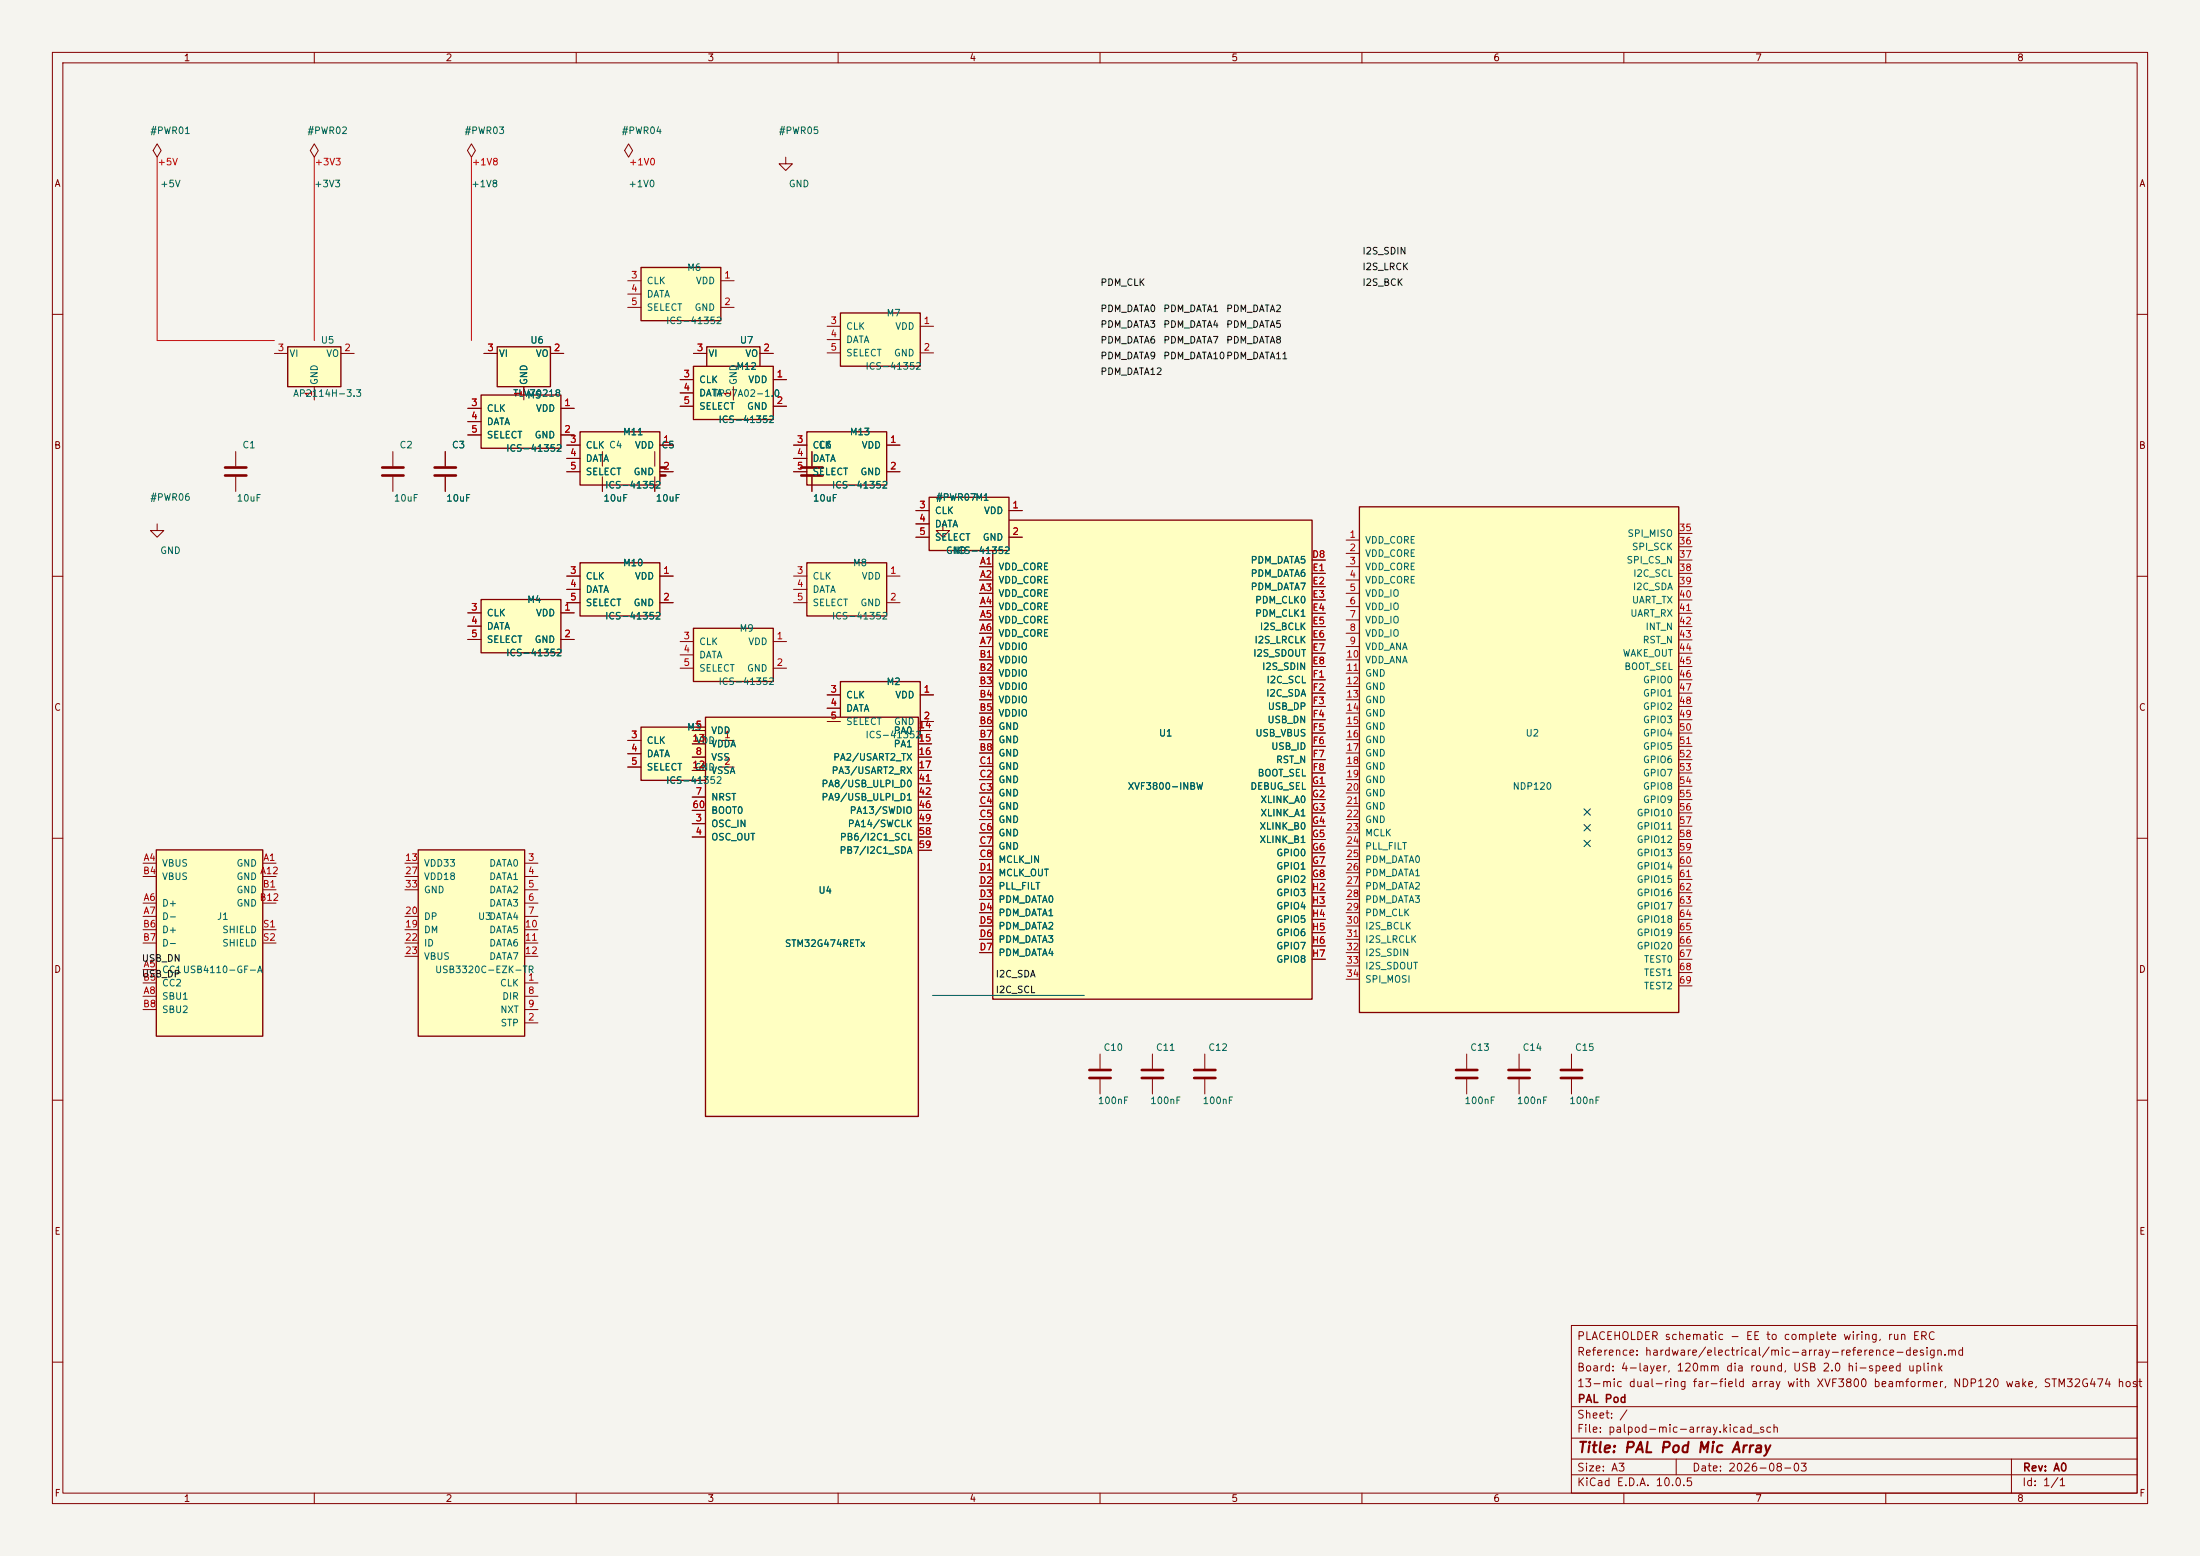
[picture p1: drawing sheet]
<svg xmlns="http://www.w3.org/2000/svg" width="420mm" height="297mm" viewBox="0 0 420 297" stroke-linecap="round" stroke-linejoin="round" font-family="sans-serif">
<path d="M0 0h420v297h-420z" fill="#f5f4ef" stroke="#f5f4ef" stroke-width=".19"/>
<g fill="none" stroke="#840000" stroke-width=".19">
<path d="M10 10h400v277h-400zM12 12h396v273h-396zM60 10v2M110 10v2M160 10v2M210 10v2M260 10v2M310 10v2M360 10v2M10 60h2M408 60h2M10 110h2"/>
<path d="M408 110h2M10 160h2M408 160h2M10 210h2M408 210h2M300 253h108v32h-108zM10 260h2M300 278.5h108M300 274.5h108M300 268.5h108M320 278.5v3M384 278.5v6.5"/>
<path d="M408 260h2M60 285v2M110 285v2M160 285v2M210 285v2M260 285v2M300 281.5h108M310 285v2M360 285v2"/>
</g>
<path d="M160.4 130.1h15.3v10.2h-15.3z" fill="#ffffc2"/>
<path d="M160.4 130.1h15.3v10.2h-15.3z" fill="none" stroke="#840000" stroke-width=".25"/>
<path d="M30 27.5l.8 1.2-.8 1.3-.8-1.3zM60 27.5l.8 1.2-.8 1.3-.8-1.3zM125 86.2v2.8M125 91v2.8M157.9 132.6h2.5M157.9 137.7h2.5M157.9 135.2h2.5M175.7 132.6h2.5M175.7 137.7h2.5" fill="none" stroke="#840000" stroke-width=".19"/>
<path d="M123 89.2h4M123 90.8h4" fill="none" stroke="#840000" stroke-width=".51"/>
<path d="M134.9 66.2h10.2v7.6h-10.2z" fill="#ffffc2"/>
<path d="M134.9 66.2h10.2v7.6h-10.2z" fill="none" stroke="#840000" stroke-width=".25"/>
<path d="M132.4 67.5h2.5M140 73.8v2.6M145.1 67.5h2.5" fill="none" stroke="#840000" stroke-width=".19"/>
<path d="M259.5 96.7h61v96.6h-61z" fill="#ffffc2"/>
<path d="M259.5 96.7h61v96.6h-61z" fill="none" stroke="#840000" stroke-width=".25"/>
<g fill="none" stroke="#840000" stroke-width=".19">
<path d="M115 86.2v2.8M115 91v2.8M257 103.1h2.5M257 105.6h2.5M257 108.2h2.5M257 110.7h2.5M257 113.3h2.5M257 115.8h2.5M257 118.3h2.5M320.5 101.8h2.5M320.5 104.4h2.5M320.5 106.9h2.5"/>
<path d="M320.5 109.4h2.5M320.5 112h2.5M320.5 114.5h2.5M320.5 117.1h2.5M320.5 119.6h2.5M257 120.9h2.5M257 123.4h2.5M257 126h2.5M257 128.5h2.5M257 131h2.5M257 133.6h2.5M257 136.1h2.5"/>
<path d="M257 138.6h2.5M320.5 122.1h2.5M320.5 124.7h2.5M320.5 127.2h2.5M320.5 129.8h2.5M320.5 132.3h2.5M320.5 134.8h2.5M320.5 137.4h2.5M320.5 139.9h2.5M257 141.2h2.5M257 143.7h2.5M257 146.3h2.5"/>
<path d="M257 148.8h2.5M257 151.3h2.5M257 153.9h2.5M257 156.4h2.5M257 159h2.5M320.5 142.5h2.5M320.5 145h2.5M320.5 147.5h2.5M320.5 150.1h2.5M320.5 152.6h2.5M320.5 155.2h2.5M320.5 157.7h2.5"/>
<path d="M257 161.5h2.5M257 164h2.5M257 166.6h2.5M257 169.1h2.5M257 171.7h2.5M257 174.2h2.5M257 176.7h2.5M257 179.3h2.5M320.5 160.2h2.5M320.5 162.8h2.5M320.5 165.3h2.5M320.5 167.9h2.5"/>
<path d="M320.5 170.4h2.5M320.5 172.9h2.5M320.5 175.5h2.5M320.5 178h2.5M257 181.8h2.5M257 184.4h2.5M257 186.9h2.5M320.5 180.6h2.5M320.5 183.1h2.5M320.5 185.6h2.5M320.5 188.2h2.5"/>
</g>
<path d="M113 89.2h4M113 90.8h4" fill="none" stroke="#840000" stroke-width=".51"/>
<path d="M110.7 82.4h15.3v10.2h-15.3z" fill="#ffffc2"/>
<path d="M110.7 82.4h15.3v10.2h-15.3z" fill="none" stroke="#840000" stroke-width=".25"/>
<path d="M108.2 85h2.5M108.2 90h2.5M108.2 87.5h2.5M126 85h2.5M126 90h2.5" fill="none" stroke="#840000" stroke-width=".19"/>
<path d="M122.4 51h15.2v10.2h-15.2z" fill="#ffffc2"/>
<path d="M122.4 51h15.2v10.2h-15.2z" fill="none" stroke="#840000" stroke-width=".25"/>
<path d="M90 27.5l.8 1.2-.8 1.3-.8-1.3zM120 27.5l.8 1.2-.8 1.3-.8-1.3zM150 30v1.3h1.3l-1.3 1.2-1.3-1.2h1.3M119.8 53.6h2.6M119.8 58.7h2.6M119.8 56.1h2.6M137.6 53.6h2.5M137.6 58.7h2.5" fill="none" stroke="#840000" stroke-width=".19"/>
<path d="M94.9 66.2h10.2v7.6h-10.2z" fill="#ffffc2"/>
<path d="M94.9 66.2h10.2v7.6h-10.2z" fill="none" stroke="#840000" stroke-width=".25"/>
<path d="M92.4 67.5h2.5M100 73.8v2.6M105.1 67.5h2.5" fill="none" stroke="#840000" stroke-width=".19"/>
<path d="M91.8 75.4h15.3v10.2h-15.3z" fill="#ffffc2"/>
<path d="M91.8 75.4h15.3v10.2h-15.3z" fill="none" stroke="#840000" stroke-width=".25"/>
<path d="M89.3 77.9h2.5M107.1 77.9h2.5M45 86.2v2.8M45 91v2.8M75 86.2v2.8M75 91v2.8M85 86.2v2.8M85 91v2.8M89.3 83h2.5M89.3 80.5h2.5M107.1 83h2.5M30 100v1.3h1.3l-1.3 1.2-1.3-1.2h1.3" fill="none" stroke="#840000" stroke-width=".19"/>
<path d="M43 89.2h4M43 90.8h4M73 89.2h4M73 90.8h4M83 89.2h4M83 90.8h4" fill="none" stroke="#840000" stroke-width=".51"/>
<path d="M54.9 66.2h10.2v7.6h-10.2z" fill="#ffffc2"/>
<path d="M54.9 66.2h10.2v7.6h-10.2z" fill="none" stroke="#840000" stroke-width=".25"/>
<path d="M52.4 67.5h2.5M60 73.8v2.6M65.1 67.5h2.5" fill="none" stroke="#840000" stroke-width=".19"/>
<path d="M91.8 114.4h15.3v10.2h-15.3z" fill="#ffffc2"/>
<path d="M91.8 114.4h15.3v10.2h-15.3z" fill="none" stroke="#840000" stroke-width=".25"/>
<path d="M89.3 117h2.5M89.3 119.5h2.5M107.1 117h2.5M89.3 122.1h2.5M107.1 122.1h2.5" fill="none" stroke="#840000" stroke-width=".19"/>
<path d="M132.4 119.9h15.2v10.2h-15.2z" fill="#ffffc2"/>
<path d="M132.4 119.9h15.2v10.2h-15.2z" fill="none" stroke="#840000" stroke-width=".25"/>
<path d="M129.8 122.5h2.6M129.8 127.5h2.6M129.8 125h2.6M147.6 122.5h2.6M147.6 127.5h2.6" fill="none" stroke="#840000" stroke-width=".19"/>
<path d="M122.4 138.8h15.2v10.1h-15.2z" fill="#ffffc2"/>
<path d="M122.4 138.8h15.2v10.1h-15.2z" fill="none" stroke="#840000" stroke-width=".25"/>
<path d="M119.8 141.3h2.6M119.8 146.4h2.6M119.8 143.9h2.6M137.6 141.3h2.5M137.6 146.4h2.5" fill="none" stroke="#840000" stroke-width=".19"/>
<path d="M110.7 107.4h15.3v10.2h-15.3z" fill="#ffffc2"/>
<path d="M110.7 107.4h15.3v10.2h-15.3z" fill="none" stroke="#840000" stroke-width=".25"/>
<path d="M108.2 110h2.5M108.2 115h2.5M108.2 112.5h2.5M126 110h2.5M126 115h2.5" fill="none" stroke="#840000" stroke-width=".19"/>
<path d="M29.8 162.2h20.4v35.6h-20.4z" fill="#ffffc2"/>
<path d="M29.8 162.2h20.4v35.6h-20.4z" fill="none" stroke="#840000" stroke-width=".25"/>
<g fill="none" stroke="#840000" stroke-width=".19">
<path d="M27.3 164.8h2.5M27.3 172.4h2.5M27.3 174.9h2.5M27.3 167.3h2.5M27.3 177.5h2.5M27.3 180h2.5M50.2 164.8h2.5M50.2 172.4h2.5M50.2 167.3h2.5M50.2 169.8h2.5M50.2 177.5h2.5M50.2 180h2.5"/>
<path d="M27.3 185.1h2.5M27.3 190.2h2.5M27.3 187.6h2.5M27.3 192.7h2.5"/>
</g>
<path d="M79.8 162.2h20.4v35.6h-20.4z" fill="#ffffc2"/>
<path d="M79.8 162.2h20.4v35.6h-20.4z" fill="none" stroke="#840000" stroke-width=".25"/>
<g fill="none" stroke="#840000" stroke-width=".19">
<path d="M77.3 164.8h2.5M77.3 167.3h2.5M77.3 169.8h2.5M77.3 174.9h2.5M77.3 177.5h2.5M77.3 180h2.5M100.2 164.8h2.5M100.2 167.3h2.5M100.2 169.8h2.5M100.2 172.4h2.5M100.2 174.9h2.5M100.2 177.5h2.5"/>
<path d="M100.2 180h2.5M77.3 182.5h2.5M100.2 187.6h2.5M100.2 195.2h2.5M100.2 190.2h2.5M100.2 192.7h2.5M100.2 182.5h2.5"/>
</g>
<path d="M189.5 99.3h61v91.4h-61z" fill="#ffffc2"/>
<path d="M189.5 99.3h61v91.4h-61z" fill="none" stroke="#840000" stroke-width=".25"/>
<g fill="none" stroke="#840000" stroke-width=".19">
<path d="M187 108.2h2.5M187 110.7h2.5M187 113.3h2.5M187 115.8h2.5M187 118.3h2.5M250.5 106.9h2.5M250.5 109.4h2.5M250.5 112h2.5M250.5 114.5h2.5M250.5 117.1h2.5M250.5 119.6h2.5M187 120.9h2.5"/>
<path d="M187 123.4h2.5M187 126h2.5M187 128.5h2.5M187 131h2.5M187 133.6h2.5M187 136.1h2.5M187 138.6h2.5M250.5 122.1h2.5M250.5 124.7h2.5M250.5 127.2h2.5M250.5 129.8h2.5M250.5 132.3h2.5"/>
<path d="M250.5 134.8h2.5M250.5 137.4h2.5M250.5 139.9h2.5M187 141.2h2.5M187 143.7h2.5M187 146.3h2.5M187 148.8h2.5M187 151.3h2.5M187 153.9h2.5M187 156.4h2.5M187 159h2.5M250.5 142.5h2.5"/>
<path d="M250.5 145h2.5M250.5 147.5h2.5M250.5 150.1h2.5M250.5 152.6h2.5M250.5 155.2h2.5M250.5 157.7h2.5M187 161.5h2.5M187 164h2.5M187 166.6h2.5M187 169.1h2.5M187 171.7h2.5M187 174.2h2.5"/>
<path d="M187 176.7h2.5M187 179.3h2.5M250.5 160.2h2.5M250.5 162.8h2.5M250.5 165.3h2.5M250.5 167.9h2.5M250.5 170.4h2.5M250.5 172.9h2.5M250.5 175.5h2.5M250.5 178h2.5M187 181.8h2.5M250.5 180.6h2.5"/>
<path d="M250.5 183.1h2.5M210 201.2v2.8M210 206v2.8M220 201.2v2.8M220 206v2.8M230 201.2v2.8M230 206v2.8"/>
</g>
<path d="M208 204.2h4M208 205.8h4M218 204.2h4M218 205.8h4M228 204.2h4M228 205.8h4" fill="none" stroke="#840000" stroke-width=".51"/>
<path d="M134.7 136.9h40.6v76.2h-40.6z" fill="#ffffc2"/>
<path d="M134.7 136.9h40.6v76.2h-40.6z" fill="none" stroke="#840000" stroke-width=".25"/>
<g fill="none" stroke="#840000" stroke-width=".19">
<path d="M132.1 139.4h2.6M175.3 139.4h2.6M132.1 157.2h2.6M132.1 159.8h2.6M132.1 152.1h2.6M132.1 144.5h2.6M132.1 147.1h2.6M132.1 142h2.6M132.1 154.7h2.6M175.3 157.2h2.6M175.3 159.8h2.6M175.3 152.1h2.6"/>
<path d="M175.3 144.5h2.6M175.3 147.1h2.6M175.3 142h2.6M175.3 149.6h2.6M175.3 154.7h2.6M175.3 162.3h2.6"/>
</g>
<path d="M177.4 94.9h15.2v10.2h-15.2z" fill="#ffffc2"/>
<path d="M177.4 94.9h15.2v10.2h-15.2z" fill="none" stroke="#840000" stroke-width=".25"/>
<path d="M174.8 97.5h2.6M192.6 97.5h2.6M174.8 102.5h2.6M174.8 100h2.6M192.6 102.5h2.6" fill="none" stroke="#840000" stroke-width=".19"/>
<path d="M154 82.4h15.3v10.2h-15.3z" fill="#ffffc2"/>
<path d="M154 82.4h15.3v10.2h-15.3z" fill="none" stroke="#840000" stroke-width=".25"/>
<path d="M151.5 85h2.5M151.5 90h2.5M151.5 87.5h2.5M155 86.2v2.8M155 91v2.8M169.3 85h2.5M169.3 90h2.5" fill="none" stroke="#840000" stroke-width=".19"/>
<path d="M153 89.2h4M153 90.8h4" fill="none" stroke="#840000" stroke-width=".51"/>
<path d="M160.4 59.7h15.3v10.2h-15.3z" fill="#ffffc2"/>
<path d="M160.4 59.7h15.3v10.2h-15.3z" fill="none" stroke="#840000" stroke-width=".25"/>
<path d="M157.9 62.3h2.5M157.9 67.4h2.5M157.9 64.8h2.5M175.7 62.3h2.5M175.7 67.4h2.5" fill="none" stroke="#840000" stroke-width=".19"/>
<path d="M154 107.4h15.3v10.2h-15.3z" fill="#ffffc2"/>
<path d="M154 107.4h15.3v10.2h-15.3z" fill="none" stroke="#840000" stroke-width=".25"/>
<path d="M151.5 110h2.5M151.5 115h2.5M151.5 112.5h2.5M169.3 110h2.5M169.3 115h2.5M180 100v1.3h1.3l-1.3 1.2-1.3-1.2h1.3M280 201.2v2.8M280 206v2.8M290 201.2v2.8M290 206v2.8M300 201.2v2.8M300 206v2.8" fill="none" stroke="#840000" stroke-width=".19"/>
<path d="M278 204.2h4M278 205.8h4M288 204.2h4M288 205.8h4M298 204.2h4M298 205.8h4" fill="none" stroke="#840000" stroke-width=".51"/>
<path d="M132.4 69.9h15.2v10.2h-15.2z" fill="#ffffc2"/>
<path d="M132.4 69.9h15.2v10.2h-15.2z" fill="none" stroke="#840000" stroke-width=".25"/>
<g fill="none" stroke="#840000" stroke-width=".19">
<path d="M89.3 77.9h2.5M92.4 67.5h2.5M100 73.8v2.6M105.1 67.5h2.5M107.1 77.9h2.5M129.8 72.5h2.6M129.8 77.5h2.6M129.8 75h2.6M132.4 67.5h2.5M140 73.8v2.6M145.1 67.5h2.5M147.6 72.5h2.6"/>
<path d="M147.6 77.5h2.6M85 86.2v2.8M85 91v2.8M89.3 83h2.5M89.3 80.5h2.5M107.1 83h2.5M108.2 85h2.5M108.2 90h2.5M108.2 87.5h2.5M115 86.2v2.8M115 91v2.8M125 86.2v2.8"/>
<path d="M125 91v2.8M126 85h2.5M126 90h2.5M151.5 85h2.5M151.5 90h2.5M151.5 87.5h2.5M155 86.2v2.8M155 91v2.8M169.3 85h2.5M169.3 90h2.5M174.8 97.5h2.6M192.6 97.5h2.6"/>
<path d="M89.3 117h2.5M89.3 119.5h2.5M107.1 117h2.5M108.2 110h2.5M108.2 115h2.5M108.2 112.5h2.5M126 110h2.5M126 115h2.5M174.8 102.5h2.6M174.8 100h2.6M187 108.2h2.5M187 110.7h2.5"/>
<path d="M187 113.3h2.5M187 115.8h2.5M187 118.3h2.5M192.6 102.5h2.6M250.5 106.9h2.5M250.5 109.4h2.5M250.5 112h2.5M250.5 114.5h2.5M250.5 117.1h2.5M250.5 119.6h2.5M89.3 122.1h2.5M107.1 122.1h2.5"/>
<path d="M132.1 139.4h2.6M157.9 132.6h2.5M157.9 137.7h2.5M157.9 135.2h2.5M175.3 139.4h2.6M175.7 132.6h2.5M175.7 137.7h2.5M187 120.9h2.5M187 123.4h2.5M187 126h2.5M187 128.5h2.5M187 131h2.5"/>
<path d="M187 133.6h2.5M187 136.1h2.5M187 138.6h2.5M250.5 122.1h2.5M250.5 124.7h2.5M250.5 127.2h2.5M250.5 129.8h2.5M250.5 132.3h2.5M250.5 134.8h2.5M250.5 137.4h2.5M250.5 139.9h2.5M119.8 141.3h2.6"/>
<path d="M119.8 146.4h2.6M119.8 143.9h2.6M132.1 157.2h2.6M132.1 159.8h2.6M132.1 152.1h2.6M132.1 144.5h2.6M132.1 147.1h2.6M132.1 142h2.6M132.1 154.7h2.6M137.6 141.3h2.5M137.6 146.4h2.5M175.3 157.2h2.6"/>
<path d="M175.3 159.8h2.6M175.3 152.1h2.6M175.3 144.5h2.6M175.3 147.1h2.6M175.3 142h2.6M175.3 149.6h2.6M175.3 154.7h2.6M187 141.2h2.5M187 143.7h2.5M187 146.3h2.5M187 148.8h2.5M187 151.3h2.5"/>
<path d="M187 153.9h2.5M187 156.4h2.5M187 159h2.5M250.5 142.5h2.5M250.5 145h2.5M250.5 147.5h2.5M250.5 150.1h2.5M250.5 152.6h2.5M250.5 155.2h2.5M250.5 157.7h2.5M175.3 162.3h2.6M187 161.5h2.5"/>
<path d="M187 164h2.5M187 166.6h2.5M187 169.1h2.5M187 171.7h2.5M187 174.2h2.5M187 176.7h2.5M187 179.3h2.5M250.5 160.2h2.5M250.5 162.8h2.5M250.5 165.3h2.5M250.5 167.9h2.5M250.5 170.4h2.5"/>
<path d="M250.5 172.9h2.5M250.5 175.5h2.5M250.5 178h2.5M187 181.8h2.5M250.5 180.6h2.5M250.5 183.1h2.5"/>
</g>
<path d="M30 30v35h22.4M60 30v35M90 30v35" fill="none" stroke="#f00" stroke-width=".19"/>
<path d="M178 190h29" fill="none" stroke="#009600" stroke-width=".19"/>
<path d="M302.4 157.4l1.2 1.2M302.4 154.4l1.2 1.2M303.6 157.4l-1.2 1.2M303.6 154.4l-1.2 1.2M302.4 160.4l1.2 1.2M303.6 160.4l-1.2 1.2" fill="none" stroke="#000084" stroke-width=".19"/>
<text font-size="2" fill="#840000" x="301" y="277.8">Title: PAL Pod Mic Array</text>
<g font-size="1.5" fill="#840000">
<text x="300.9" y="256.1">PLACEHOLDER schematic - EE to complete wiring, run ERC</text>
<text x="300.9" y="262.1">Board: 4-layer, 120mm dia round, USB 2.0 hi-speed uplink</text>
<text x="300.9" y="259.1">Reference: hardware/electrical/mic-array-reference-design.md</text>
<text x="300.9" y="265.1">13-mic dual-ring far-field array with XVF3800 beamformer, NDP120 wake, STM32G474 host</text>
<text x="301" y="268.1">PAL Pod</text>
<text x="300.9" y="273.8">File: palpod-mic-array.kicad_sch</text>
<text x="300.9" y="271.1">Sheet: /</text>
<text x="300.9" y="281.2">Size: A3</text>
<text x="322.9" y="281.2">Date: 2026-08-03</text>
<text x="386" y="281.2">Rev: A0</text>
<text x="300.9" y="284">KiCad E.D.A. 10.0.5</text>
<text x="385.9" y="284">Id: 1/1</text>
</g>
<g font-size="1.3" fill="#840000">
<text x="35" y="12">1</text>
<text x="85" y="12">2</text>
<text x="135" y="12">3</text>
<text x="185" y="12">4</text>
<text x="235" y="12">5</text>
<text x="285" y="12">6</text>
<text x="335" y="12">7</text>
<text x="385" y="12">8</text>
<text x="10.3" y="36">A</text>
<text x="408.3" y="36">A</text>
<text x="10.2" y="86">B</text>
<text x="408.2" y="86">B</text>
<text x="10.2" y="136">C</text>
<text x="408.2" y="136">C</text>
<text x="10.2" y="186">D</text>
<text x="408.2" y="186">D</text>
<text x="10.3" y="236">E</text>
<text x="408.3" y="236">E</text>
<text x="10.3" y="286">F</text>
<text x="35" y="287">1</text>
<text x="85" y="287">2</text>
<text x="135" y="287">3</text>
<text x="185" y="287">4</text>
<text x="235" y="287">5</text>
<text x="285" y="287">6</text>
<text x="335" y="287">7</text>
<text x="385" y="287">8</text>
<text x="408.3" y="286">F</text>
</g>
<g font-size="1.3" fill="#006464">
<text x="28.6" y="25.9">#PWR01</text>
<text x="58.6" y="25.9">#PWR02</text>
<text x="88.6" y="25.9">#PWR03</text>
<text x="118.6" y="25.9">#PWR04</text>
<text x="148.6" y="25.9">#PWR05</text>
<text x="30.5" y="36">+5V</text>
<text x="59.9" y="36">+3V3</text>
<text x="89.9" y="36">+1V8</text>
<text x="119.9" y="36">+1V0</text>
<text x="150.5" y="36">GND</text>
<text x="131.1" y="52">M6</text>
<text x="123.4" y="54.6">CLK</text>
<text x="123.4" y="57.1">DATA</text>
<text x="123.4" y="59.6">SELECT</text>
<text x="132.5" y="59.6">GND</text>
<text x="132.7" y="54.6">VDD</text>
<text x="61.1" y="65.9">U5</text>
<text x="101.1" y="65.9">U6</text>
<text x="127.1" y="62.2">ICS-41352</text>
<text x="141.1" y="65.9">U7</text>
<text x="161.4" y="63.2">CLK</text>
<text x="161.4" y="65.8">DATA</text>
<text x="169.1" y="60.7">M7</text>
<text x="170.8" y="63.2">VDD</text>
<text x="55.1" y="68.4">VI</text>
<text x="62.2" y="68.4">VO</text>
<text x="95.1" y="68.4">VI</text>
<text x="102.2" y="68.4">VO</text>
<text x="135.1" y="68.4">VI</text>
<text x="140.5" y="70.9">M12</text>
<text x="142.2" y="68.4">VO</text>
<text x="161.4" y="68.3">SELECT</text>
<text x="165.1" y="70.9">ICS-41352</text>
<text x="170.6" y="68.3">GND</text>
<text x="55.9" y="76">AP2114H-3.3</text>
<text x="61" y="73.6" transform="rotate(-90 61 73.6)">GND</text>
<text x="97.8" y="76">TLV70218</text>
<text x="100.5" y="76.4">M5</text>
<text x="101" y="73.6" transform="rotate(-90 101 73.6)">GND</text>
<text x="133.4" y="73.4">CLK</text>
<text x="133.4" y="76">DATA</text>
<text x="136" y="76">TPS7A02-1.0</text>
<text x="141" y="73.6" transform="rotate(-90 141 73.6)">GND</text>
<text x="142.7" y="73.4">VDD</text>
<text x="92.8" y="78.9">CLK</text>
<text x="92.8" y="81.4">DATA</text>
<text x="92.8" y="84">SELECT</text>
<text x="102" y="84">GND</text>
<text x="102.2" y="78.9">VDD</text>
<text x="118.8" y="83.4">M11</text>
<text x="133.4" y="78.5">SELECT</text>
<text x="137.1" y="81">ICS-41352</text>
<text x="142.5" y="78.5">GND</text>
<text x="162.1" y="83.4">M13</text>
<text x="46.2" y="85.9">C1</text>
<text x="76.2" y="85.9">C2</text>
<text x="86.2" y="85.9">C3</text>
<text x="96.5" y="86.5">ICS-41352</text>
<text x="111.7" y="85.9">CLK C4</text>
<text x="111.7" y="88.5">DATA</text>
<text x="121.1" y="85.9">VDD</text>
<text x="126.2" y="85.9">C5</text>
<text x="155" y="85.9">CLK</text>
<text x="155" y="88.5">DATA</text>
<text x="156.2" y="85.9">C6</text>
<text x="164.4" y="85.9">VDD</text>
<text x="28.6" y="95.9">#PWR06</text>
<text x="111.7" y="91">SELECT</text>
<text x="115.4" y="93.5">ICS-41352</text>
<text x="120.9" y="91">GND</text>
<text x="155" y="91">SELECT</text>
<text x="158.7" y="93.5">ICS-41352</text>
<text x="164.2" y="91">GND</text>
<text x="178.6" y="95.9">#PWR07M1</text>
<text x="45.1" y="96">10uF</text>
<text x="75.1" y="96">10uF</text>
<text x="85.1" y="96">10uF</text>
<text x="115.1" y="96">10uF</text>
<text x="125.1" y="96">10uF</text>
<text x="155.1" y="96">10uF</text>
<text x="178.4" y="98.4">CLK</text>
<text x="178.4" y="101">DATA</text>
<text x="187.7" y="98.4">VDD</text>
<text x="30.5" y="106">GND</text>
<text x="178.4" y="103.5">SELECT</text>
<text x="180.5" y="106">GND</text>
<text x="182.1" y="106">ICS-41352</text>
<text x="187.5" y="103.5">GND</text>
<text x="238.7" y="107.9">PDM_DATA5</text>
<text x="260.5" y="104.1">VDD_CORE</text>
<text x="260.5" y="106.6">VDD_CORE</text>
<text x="310.4" y="107.9">SPI_CS_N</text>
<text x="310.6" y="102.8">SPI_MISO</text>
<text x="311.4" y="105.3">SPI_SCK</text>
<text x="111.7" y="110.9">CLK</text>
<text x="111.7" y="113.5">DATA</text>
<text x="118.8" y="108.4">M10</text>
<text x="121.1" y="110.9">VDD</text>
<text x="155" y="110.9">CLK</text>
<text x="155" y="113.5">DATA</text>
<text x="162.7" y="108.4">M8</text>
<text x="164.4" y="110.9">VDD</text>
<text x="190.5" y="109.1">VDD_CORE</text>
<text x="190.5" y="111.7">VDD_CORE</text>
<text x="238.7" y="110.4">PDM_DATA6</text>
<text x="238.7" y="112.9">PDM_DATA7</text>
<text x="260.5" y="109.1">VDD_CORE</text>
<text x="260.5" y="111.7">VDD_CORE</text>
<text x="311.6" y="112.9">I2C_SDA</text>
<text x="311.7" y="110.4">I2C_SCL</text>
<text x="92.8" y="117.9">CLK</text>
<text x="100.5" y="115.4">M4</text>
<text x="102.2" y="117.9">VDD</text>
<text x="111.7" y="116">SELECT</text>
<text x="115.4" y="118.5">ICS-41352</text>
<text x="120.9" y="116">GND</text>
<text x="155" y="116">SELECT</text>
<text x="158.7" y="118.5">ICS-41352</text>
<text x="164.2" y="116">GND</text>
<text x="190.5" y="114.2">VDD_CORE</text>
<text x="190.5" y="116.8">VDD_CORE</text>
<text x="190.5" y="119.3">VDD_CORE</text>
<text x="239.5" y="115.5">PDM_CLK0</text>
<text x="239.5" y="118">PDM_CLK1</text>
<text x="260.5" y="114.2">VDD_IO</text>
<text x="260.5" y="116.8">VDD_IO</text>
<text x="260.5" y="119.3">VDD_IO</text>
<text x="311.1" y="118">UART_RX</text>
<text x="311.4" y="115.5">UART_TX</text>
<text x="92.8" y="120.5">DATA</text>
<text x="92.8" y="123">SELECT</text>
<text x="96.5" y="125.6">ICS-41352</text>
<text x="102" y="123">GND</text>
<text x="133.4" y="123.4">CLK</text>
<text x="133.4" y="126">DATA</text>
<text x="141.1" y="120.9">M9</text>
<text x="142.7" y="123.4">VDD</text>
<text x="190.5" y="121.8">VDD_CORE</text>
<text x="190.5" y="124.4">VDDIO</text>
<text x="239.1" y="125.6">I2S_SDOUT</text>
<text x="239.4" y="123.1">I2S_LRCLK</text>
<text x="240.4" y="120.6">I2S_BCLK</text>
<text x="260.5" y="121.8">VDD_IO</text>
<text x="260.5" y="124.4">VDD_ANA</text>
<text x="309.7" y="125.6">WAKE_OUT</text>
<text x="313.5" y="123.1">RST_N</text>
<text x="314" y="120.6">INT_N</text>
<text x="133.4" y="128.5">SELECT</text>
<text x="137.1" y="131">ICS-41352</text>
<text x="142.5" y="128.5">GND</text>
<text x="169.1" y="131.1">M2</text>
<text x="190.5" y="126.9">VDDIO</text>
<text x="190.5" y="129.5">VDDIO</text>
<text x="190.5" y="132">VDDIO</text>
<text x="240.8" y="128.2">I2S_SDIN</text>
<text x="241.7" y="130.7">I2C_SCL</text>
<text x="260.5" y="126.9">VDD_ANA</text>
<text x="260.5" y="129.5">GND</text>
<text x="260.5" y="132">GND</text>
<text x="310" y="128.2">BOOT_SEL</text>
<text x="313.6" y="130.7">GPIO0</text>
<text x="161.4" y="133.6">CLK</text>
<text x="161.4" y="136.1">DATA</text>
<text x="170.8" y="133.6">VDD</text>
<text x="190.5" y="134.5">VDDIO</text>
<text x="190.5" y="137.1">VDDIO</text>
<text x="241.6" y="133.3">I2C_SDA</text>
<text x="241.9" y="135.8">USB_DP</text>
<text x="260.5" y="134.5">GND</text>
<text x="260.5" y="137.1">GND</text>
<text x="313.6" y="133.3">GPIO1</text>
<text x="313.6" y="135.8">GPIO2</text>
<text x="123.4" y="142.3">CLK</text>
<text x="131.1" y="139.8">M3</text>
<text x="132.7" y="142.3">VDD</text>
<text x="135.7" y="140.4">VDD</text>
<text x="135.7" y="142.9">VDDA</text>
<text x="161.4" y="138.7">SELECT</text>
<text x="165.1" y="141.2">ICS-41352</text>
<text x="170.5" y="140.4">PA0</text>
<text x="170.5" y="142.9">PA1</text>
<text x="170.6" y="138.7">GND</text>
<text x="190.5" y="139.6">GND</text>
<text x="190.5" y="142.2">GND</text>
<text x="221.1" y="140.9">U1</text>
<text x="239.6" y="140.9">USB_VBUS</text>
<text x="241.9" y="138.3">USB_DN</text>
<text x="242.6" y="143.4">USB_ID</text>
<text x="260.5" y="139.6">GND</text>
<text x="260.5" y="142.2">GND</text>
<text x="291.1" y="140.9">U2</text>
<text x="313.6" y="138.3">GPIO3</text>
<text x="313.6" y="140.9">GPIO4</text>
<text x="313.6" y="143.4">GPIO5</text>
<text x="123.4" y="144.8">DATA</text>
<text x="123.4" y="147.4">SELECT</text>
<text x="127.1" y="149.9">ICS-41352</text>
<text x="132.5" y="147.4">GND</text>
<text x="135.7" y="145.5">VSS</text>
<text x="135.7" y="148">VSSA</text>
<text x="158.7" y="148">PA3/USART2_RX</text>
<text x="159" y="145.5">PA2/USART2_TX</text>
<text x="190.5" y="144.7">GND</text>
<text x="190.5" y="147.2">GND</text>
<text x="190.5" y="149.8">GND</text>
<text x="240" y="148.5">BOOT_SEL</text>
<text x="243.5" y="146">RST_N</text>
<text x="260.5" y="144.7">GND</text>
<text x="260.5" y="147.2">GND</text>
<text x="260.5" y="149.8">GND</text>
<text x="313.6" y="146">GPIO6</text>
<text x="313.6" y="148.5">GPIO7</text>
<text x="135.7" y="153.1">NRST</text>
<text x="135.7" y="155.6">BOOT0</text>
<text x="156.7" y="150.6">PA8/USB_ULPI_D0</text>
<text x="156.7" y="153.1">PA9/USB_ULPI_D1</text>
<text x="162.1" y="155.6">PA13/SWDIO</text>
<text x="190.5" y="152.3">GND</text>
<text x="190.5" y="154.9">GND</text>
<text x="215.2" y="151">XVF3800-INBW</text>
<text x="238.6" y="151">DEBUG_SEL</text>
<text x="240.5" y="153.6">XLINK_A0</text>
<text x="260.5" y="152.3">GND</text>
<text x="260.5" y="154.9">GND</text>
<text x="288.7" y="151">NDP120</text>
<text x="313.6" y="151">GPIO8</text>
<text x="313.6" y="153.6">GPIO9</text>
<text x="135.7" y="158.2">OSC_IN</text>
<text x="135.7" y="160.7">OSC_OUT</text>
<text x="160.2" y="160.7">PB6/I2C1_SCL</text>
<text x="161.7" y="158.2">PA14/SWCLK</text>
<text x="190.5" y="157.4">GND</text>
<text x="190.5" y="159.9">GND</text>
<text x="240.3" y="158.7">XLINK_B0</text>
<text x="240.3" y="161.2">XLINK_B1</text>
<text x="240.5" y="156.1">XLINK_A1</text>
<text x="260.5" y="157.4">GND</text>
<text x="260.5" y="159.9">MCLK</text>
<text x="312.3" y="156.1">GPIO10</text>
<text x="312.3" y="158.7">GPIO11</text>
<text x="312.3" y="161.2">GPIO12</text>
<text x="30.8" y="165.7">VBUS</text>
<text x="45" y="165.7">GND</text>
<text x="80.8" y="165.7">VDD33</text>
<text x="93.3" y="165.7">DATA0</text>
<text x="160.2" y="163.3">PB7/I2C1_SDA</text>
<text x="190.5" y="162.5">GND</text>
<text x="190.5" y="165">MCLK_IN</text>
<text x="190.5" y="167.6">MCLK_OUT</text>
<text x="243.6" y="163.7">GPIO0</text>
<text x="243.6" y="166.3">GPIO1</text>
<text x="260.5" y="162.5">PLL_FILT</text>
<text x="260.5" y="165">PDM_DATA0</text>
<text x="260.5" y="167.6">PDM_DATA1</text>
<text x="312.3" y="163.7">GPIO13</text>
<text x="312.3" y="166.3">GPIO14</text>
<text x="30.8" y="173.3">D+</text>
<text x="30.8" y="168.3">VBUS</text>
<text x="45" y="168.3">GND</text>
<text x="45" y="170.8">GND</text>
<text x="45" y="173.3">GND</text>
<text x="80.8" y="168.3">VDD18</text>
<text x="80.8" y="170.8">GND</text>
<text x="93.3" y="168.3">DATA1</text>
<text x="93.3" y="170.8">DATA2</text>
<text x="93.3" y="173.3">DATA3</text>
<text x="156.1" y="170.9">U4</text>
<text x="190.5" y="170.1">PLL_FILT</text>
<text x="190.5" y="172.6">PDM_DATA0</text>
<text x="243.6" y="168.8">GPIO2</text>
<text x="243.6" y="171.4">GPIO3</text>
<text x="243.6" y="173.9">GPIO4</text>
<text x="260.5" y="170.1">PDM_DATA2</text>
<text x="260.5" y="172.6">PDM_DATA3</text>
<text x="312.3" y="168.8">GPIO15</text>
<text x="312.3" y="171.4">GPIO16</text>
<text x="312.3" y="173.9">GPIO17</text>
<text x="30.8" y="175.9">D-</text>
<text x="30.8" y="178.4">D+</text>
<text x="41.3" y="175.9">J1</text>
<text x="42.3" y="178.4">SHIELD</text>
<text x="80.8" y="178.4">DM</text>
<text x="80.8" y="175.9">DP</text>
<text x="91.1" y="175.9">U3</text>
<text x="93.3" y="175.9">DATA4</text>
<text x="93.3" y="178.4">DATA5</text>
<text x="190.5" y="175.2">PDM_DATA1</text>
<text x="190.5" y="177.7">PDM_DATA2</text>
<text x="243.6" y="176.4">GPIO5</text>
<text x="243.6" y="179">GPIO6</text>
<text x="260.5" y="175.2">PDM_CLK</text>
<text x="260.5" y="177.7">I2S_BCLK</text>
<text x="312.3" y="176.4">GPIO18</text>
<text x="312.3" y="179">GPIO19</text>
<text x="30.8" y="181">D-</text>
<text x="42.3" y="181">SHIELD</text>
<text x="80.8" y="181">ID</text>
<text x="80.8" y="183.5">VBUS</text>
<text x="93.3" y="181">DATA6</text>
<text x="93.3" y="183.5">DATA7</text>
<text x="149.7" y="181">STM32G474RETx</text>
<text x="190.5" y="180.3">PDM_DATA3</text>
<text x="190.5" y="182.8">PDM_DATA4</text>
<text x="243.6" y="181.5">GPIO7</text>
<text x="243.6" y="184.1">GPIO8</text>
<text x="260.5" y="180.3">I2S_LRCLK</text>
<text x="260.5" y="182.8">I2S_SDIN</text>
<text x="260.5" y="185.3">I2S_SDOUT</text>
<text x="312.3" y="181.5">GPIO20</text>
<text x="313.7" y="184.1">TEST0</text>
<text x="30.8" y="186">CC1USB4110-GF-A</text>
<text x="30.8" y="191.1">SBU1</text>
<text x="30.8" y="188.6">CC2</text>
<text x="82.9" y="186">USB3320C-EZK-TR</text>
<text x="95.3" y="188.6">CLK</text>
<text x="95.8" y="191.1">DIR</text>
<text x="260.5" y="187.9">SPI_MOSI</text>
<text x="313.7" y="186.6">TEST1</text>
<text x="313.7" y="189.1">TEST2</text>
<text x="30.8" y="193.7">SBU2</text>
<text x="95.4" y="193.7">NXT</text>
<text x="95.5" y="196.2">STP</text>
<text x="210.6" y="200.9">C10</text>
<text x="220.6" y="200.9">C11</text>
<text x="230.6" y="200.9">C12</text>
<text x="280.6" y="200.9">C13</text>
<text x="290.6" y="200.9">C14</text>
<text x="300.6" y="200.9">C15</text>
<text x="209.5" y="211">100nF</text>
<text x="219.5" y="211">100nF</text>
<text x="229.5" y="211">100nF</text>
<text x="279.5" y="211">100nF</text>
<text x="289.5" y="211">100nF</text>
<text x="299.5" y="211">100nF</text>
</g>
<g font-size="1.3" fill="#f00">
<text x="30" y="31.9">+5V</text>
<text x="60" y="31.9">+3V3</text>
<text x="90" y="31.9">+1V8</text>
<text x="120" y="31.9">+1V0</text>
</g>
<g font-size="1.3" fill="#a90000">
<text x="120.4" y="53.5">3</text>
<text x="138.1" y="53.5">1</text>
<text x="120.4" y="56">4</text>
<text x="120.4" y="58.5">5</text>
<text x="138.1" y="58.5">2</text>
<text x="158.4" y="62.1">3</text>
<text x="158.4" y="64.7">4</text>
<text x="176.2" y="62.1">1</text>
<text x="52.9" y="67.3">3</text>
<text x="65.6" y="67.3">2</text>
<text x="92.9" y="67.3">3</text>
<text x="105.6" y="67.3">2</text>
<text x="132.9" y="67.3">3</text>
<text x="145.6" y="67.3">2</text>
<text x="158.4" y="67.2">5</text>
<text x="176.2" y="67.2">2</text>
<text x="59.9" y="75.8" transform="rotate(-90 59.9 75.8)">1</text>
<text x="89.8" y="77.8">3</text>
<text x="99.9" y="75.8" transform="rotate(-90 99.9 75.8)">1</text>
<text x="107.6" y="77.8">1</text>
<text x="130.4" y="72.3">3</text>
<text x="130.4" y="74.9">4</text>
<text x="130.4" y="77.4">5</text>
<text x="139.9" y="75.8" transform="rotate(-90 139.9 75.8)">1</text>
<text x="148.2" y="72.3">1</text>
<text x="148.2" y="77.4">2</text>
<text x="89.8" y="80.3">4</text>
<text x="89.8" y="82.9">5</text>
<text x="107.6" y="82.9">2</text>
<text x="108.7" y="84.8">3</text>
<text x="108.7" y="87.4">4</text>
<text x="108.7" y="89.9">5</text>
<text x="126.5" y="84.8">1</text>
<text x="126.5" y="89.9">2</text>
<text x="152" y="84.8">3</text>
<text x="152" y="87.4">4</text>
<text x="152" y="89.9">5</text>
<text x="169.8" y="84.8">1</text>
<text x="169.8" y="89.9">2</text>
<text x="175.4" y="97.3">3</text>
<text x="175.4" y="99.9">4</text>
<text x="193.2" y="97.3">1</text>
<text x="320.4" y="101.7">35</text>
<text x="175.4" y="102.4">5</text>
<text x="193.2" y="102.4">2</text>
<text x="250.4" y="106.8">D8</text>
<text x="257.5" y="103">1</text>
<text x="257.5" y="105.5">2</text>
<text x="320.4" y="104.2">36</text>
<text x="320.4" y="106.8">37</text>
<text x="108.7" y="109.8">3</text>
<text x="108.7" y="112.4">4</text>
<text x="126.5" y="109.8">1</text>
<text x="152" y="109.8">3</text>
<text x="152" y="112.4">4</text>
<text x="169.8" y="109.8">1</text>
<text x="187" y="108">A1</text>
<text x="187" y="110.6">A2</text>
<text x="187" y="113.1">A3</text>
<text x="250.4" y="109.3">E1</text>
<text x="250.4" y="111.8">E2</text>
<text x="257.5" y="108">3</text>
<text x="257.5" y="110.6">4</text>
<text x="257.5" y="113.1">5</text>
<text x="320.4" y="109.3">38</text>
<text x="320.4" y="111.8">39</text>
<text x="89.8" y="116.8">3</text>
<text x="89.8" y="119.4">4</text>
<text x="107.6" y="116.8">1</text>
<text x="108.7" y="114.9">5</text>
<text x="126.5" y="114.9">2</text>
<text x="152" y="114.9">5</text>
<text x="169.8" y="114.9">2</text>
<text x="187" y="115.7">A4</text>
<text x="187" y="118.2">A5</text>
<text x="250.4" y="114.4">E3</text>
<text x="250.4" y="116.9">E4</text>
<text x="250.4" y="119.5">E5</text>
<text x="257.5" y="115.7">6</text>
<text x="257.5" y="118.2">7</text>
<text x="320.4" y="114.4">40</text>
<text x="320.4" y="116.9">41</text>
<text x="320.4" y="119.5">42</text>
<text x="89.8" y="121.9">5</text>
<text x="107.6" y="121.9">2</text>
<text x="130.4" y="122.3">3</text>
<text x="130.4" y="124.9">4</text>
<text x="148.2" y="122.3">1</text>
<text x="186.9" y="125.8">B1</text>
<text x="187" y="120.7">A6</text>
<text x="187" y="123.3">A7</text>
<text x="250.4" y="122">E6</text>
<text x="250.4" y="124.5">E7</text>
<text x="256.9" y="125.8">10</text>
<text x="257.5" y="120.7">8</text>
<text x="257.5" y="123.3">9</text>
<text x="320.4" y="122">43</text>
<text x="320.4" y="124.5">44</text>
<text x="130.4" y="127.4">5</text>
<text x="148.2" y="127.4">2</text>
<text x="186.9" y="128.4">B2</text>
<text x="186.9" y="130.9">B3</text>
<text x="250.4" y="127.1">E8</text>
<text x="250.5" y="129.6">F1</text>
<text x="256.9" y="128.4">11</text>
<text x="256.9" y="130.9">12</text>
<text x="320.4" y="127.1">45</text>
<text x="320.4" y="129.6">46</text>
<text x="158.4" y="132.5">3</text>
<text x="158.4" y="135">4</text>
<text x="158.4" y="137.6">5</text>
<text x="176.2" y="132.5">1</text>
<text x="176.2" y="137.6">2</text>
<text x="186.9" y="133.4">B4</text>
<text x="186.9" y="136">B5</text>
<text x="250.5" y="132.2">F2</text>
<text x="250.5" y="134.7">F3</text>
<text x="250.5" y="137.2">F4</text>
<text x="256.9" y="133.4">13</text>
<text x="256.9" y="136">14</text>
<text x="320.4" y="132.2">47</text>
<text x="320.4" y="134.7">48</text>
<text x="320.4" y="137.2">49</text>
<text x="120.4" y="141.2">3</text>
<text x="120.4" y="143.7">4</text>
<text x="132.1" y="141.8">13</text>
<text x="132.7" y="139.3">5</text>
<text x="138.1" y="141.2">1</text>
<text x="175.3" y="139.3">14</text>
<text x="175.3" y="141.8">15</text>
<text x="186.9" y="138.5">B6</text>
<text x="186.9" y="141.1">B7</text>
<text x="186.9" y="143.6">B8</text>
<text x="250.5" y="139.8">F5</text>
<text x="250.5" y="142.3">F6</text>
<text x="256.9" y="138.5">15</text>
<text x="256.9" y="141.1">16</text>
<text x="256.9" y="143.6">17</text>
<text x="320.4" y="139.8">50</text>
<text x="320.4" y="142.3">51</text>
<text x="120.4" y="146.3">5</text>
<text x="132.1" y="146.9">12</text>
<text x="132.7" y="144.4">8</text>
<text x="138.1" y="146.3">2</text>
<text x="175.3" y="144.4">16</text>
<text x="175.3" y="146.9">17</text>
<text x="175.3" y="149.5">41</text>
<text x="186.9" y="146.1">C1</text>
<text x="186.9" y="148.7">C2</text>
<text x="250.4" y="149.9">G1</text>
<text x="250.5" y="144.9">F7</text>
<text x="250.5" y="147.4">F8</text>
<text x="256.9" y="146.1">18</text>
<text x="256.9" y="148.7">19</text>
<text x="320.4" y="144.9">52</text>
<text x="320.4" y="147.4">53</text>
<text x="320.4" y="149.9">54</text>
<text x="132.1" y="154.5">60</text>
<text x="132.7" y="152">7</text>
<text x="175.3" y="152">42</text>
<text x="175.3" y="154.5">46</text>
<text x="186.9" y="151.2">C3</text>
<text x="186.9" y="153.8">C4</text>
<text x="250.4" y="152.5">G2</text>
<text x="250.4" y="155">G3</text>
<text x="256.9" y="151.2">20</text>
<text x="256.9" y="153.8">21</text>
<text x="320.4" y="152.5">55</text>
<text x="320.4" y="155">56</text>
<text x="132.7" y="157.1">3</text>
<text x="132.7" y="159.6">4</text>
<text x="175.3" y="157.1">49</text>
<text x="175.3" y="159.6">58</text>
<text x="186.9" y="156.3">C5</text>
<text x="186.9" y="158.8">C6</text>
<text x="186.9" y="161.4">C7</text>
<text x="250.4" y="157.6">G4</text>
<text x="250.4" y="160.1">G5</text>
<text x="256.9" y="156.3">22</text>
<text x="256.9" y="158.8">23</text>
<text x="256.9" y="161.4">24</text>
<text x="320.4" y="157.6">57</text>
<text x="320.4" y="160.1">58</text>
<text x="27.2" y="167.2">B4</text>
<text x="27.3" y="164.6">A4</text>
<text x="49.5" y="167.2">A12</text>
<text x="50.2" y="164.6">A1</text>
<text x="77.2" y="164.6">13</text>
<text x="77.2" y="167.2">27</text>
<text x="100.7" y="164.6">3</text>
<text x="100.7" y="167.2">4</text>
<text x="175.3" y="162.2">59</text>
<text x="186.9" y="163.9">C8</text>
<text x="186.9" y="166.5">D1</text>
<text x="250.4" y="162.6">G6</text>
<text x="250.4" y="165.2">G7</text>
<text x="250.4" y="167.7">G8</text>
<text x="256.9" y="163.9">25</text>
<text x="256.9" y="166.5">26</text>
<text x="320.4" y="162.6">59</text>
<text x="320.4" y="165.2">60</text>
<text x="320.4" y="167.7">61</text>
<text x="27.3" y="172.2">A6</text>
<text x="49.5" y="172.2">B12</text>
<text x="50.1" y="169.7">B1</text>
<text x="77.2" y="169.7">33</text>
<text x="100.7" y="169.7">5</text>
<text x="100.7" y="172.2">6</text>
<text x="186.9" y="169">D2</text>
<text x="186.9" y="171.5">D3</text>
<text x="250.4" y="170.3">H2</text>
<text x="250.4" y="172.8">H3</text>
<text x="256.9" y="169">27</text>
<text x="256.9" y="171.5">28</text>
<text x="320.4" y="170.3">62</text>
<text x="320.4" y="172.8">63</text>
<text x="27.2" y="177.3">B6</text>
<text x="27.2" y="179.9">B7</text>
<text x="27.3" y="174.8">A7</text>
<text x="50.1" y="177.3">S1</text>
<text x="50.1" y="179.9">S2</text>
<text x="77.2" y="177.3">19</text>
<text x="77.2" y="174.8">20</text>
<text x="77.2" y="179.9">22</text>
<text x="100.1" y="177.3">10</text>
<text x="100.1" y="179.9">11</text>
<text x="100.7" y="174.8">7</text>
<text x="186.9" y="174.1">D4</text>
<text x="186.9" y="176.6">D5</text>
<text x="186.9" y="179.2">D6</text>
<text x="250.4" y="175.3">H4</text>
<text x="250.4" y="177.9">H5</text>
<text x="256.9" y="174.1">29</text>
<text x="256.9" y="176.6">30</text>
<text x="256.9" y="179.2">31</text>
<text x="320.4" y="175.3">64</text>
<text x="320.4" y="177.9">65</text>
<text x="27.3" y="184.9">A5</text>
<text x="77.2" y="182.4">23</text>
<text x="100.1" y="182.4">12</text>
<text x="186.9" y="181.7">D7</text>
<text x="250.4" y="180.4">H6</text>
<text x="250.4" y="183">H7</text>
<text x="256.9" y="181.7">32</text>
<text x="256.9" y="184.2">33</text>
<text x="320.4" y="180.4">66</text>
<text x="320.4" y="183">67</text>
<text x="320.4" y="185.5">68</text>
<text x="27.2" y="187.5">B5</text>
<text x="27.3" y="190">A8</text>
<text x="100.7" y="187.5">1</text>
<text x="100.7" y="190">8</text>
<text x="256.9" y="186.8">34</text>
<text x="320.4" y="188">69</text>
<text x="27.2" y="192.6">B8</text>
<text x="100.7" y="195.1">2</text>
<text x="100.7" y="192.6">9</text>
</g>
<g font-size="1.3" fill="#0f0f0f">
<text x="260" y="51.9">I2S_LRCK</text>
<text x="260" y="48.9">I2S_SDIN</text>
<text x="210" y="54.9">PDM_CLK</text>
<text x="210" y="59.9">PDM_DATA0</text>
<text x="222" y="59.9">PDM_DATA1</text>
<text x="234" y="59.9">PDM_DATA2</text>
<text x="260" y="54.9">I2S_BCK</text>
<text x="210" y="65.9">PDM_DATA6</text>
<text x="210" y="62.9">PDM_DATA3</text>
<text x="222" y="62.9">PDM_DATA4</text>
<text x="222" y="65.9">PDM_DATA7</text>
<text x="234" y="65.9">PDM_DATA8</text>
<text x="234" y="62.9">PDM_DATA5</text>
<text x="210" y="71.9">PDM_DATA12</text>
<text x="210" y="68.9">PDM_DATA9</text>
<text x="222" y="68.9">PDM_DATA10PDM_DATA11</text>
<text x="27" y="183.9">USB_DN</text>
<text x="27" y="186.9">USB_DP</text>
<text x="190" y="189.9">I2C_SCL</text>
<text x="190" y="186.9">I2C_SDA</text>
</g>
</svg>
